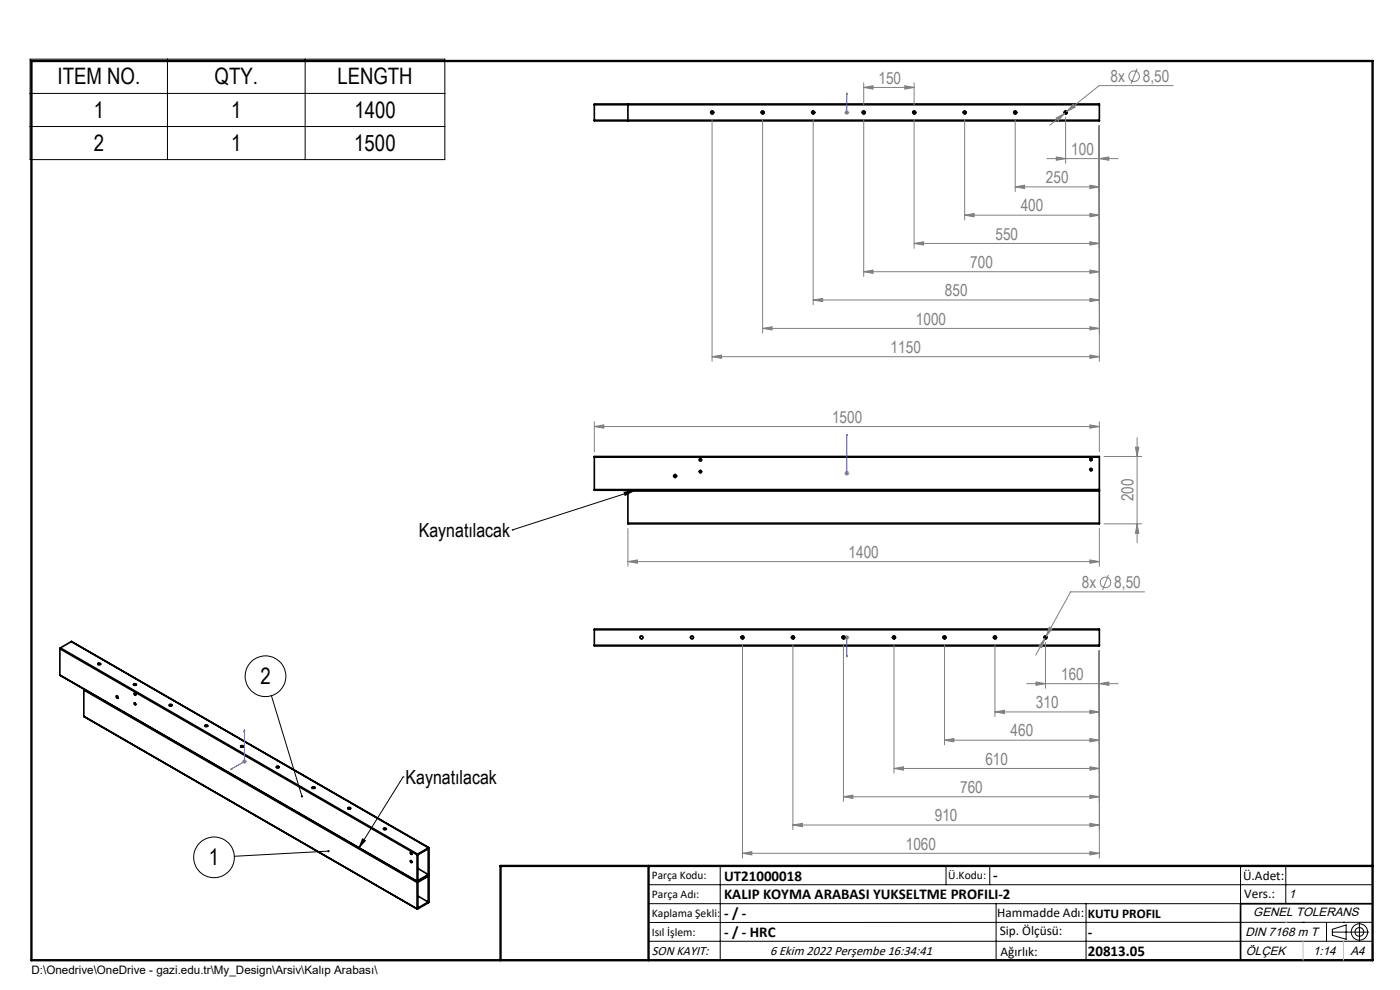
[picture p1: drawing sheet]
<svg xmlns="http://www.w3.org/2000/svg" width="297mm" height="210mm" viewBox="0 0 297 210" stroke-linecap="round" stroke-linejoin="round" font-family="sans-serif">
<g fill="none" stroke="#000" stroke-width=".35">
<path d="M126.1 25.5v.1h107.1v-.1M126.1 22.2v-.1h107.1v.1M126.1 22.2v3.3M126.1 25.5h107.1M126.1 22.2h107.1M133.2 22.1v3.5M233.2 22.2v3.3M126.1 97v-.2h107.1v.2M126.1 97h107.1M126.1 97v6.8M233.2 97v6.8M126.1 103.8v.2h107.1"/>
<path d="M126.1 103.8h107.1M133.2 111v.1h100v-.1M133.2 104v.1M133.2 111h100M133.2 104.1v6.9M133.2 104.1h100M233.2 104v.1M233.2 103.8v.2M233.2 104.1v6.9M12.7 137.6l75.8 43.7M12.7 137.6v5.6M12.8 137.4l-.1 .2"/>
<path d="M12.8 137.4l75.8 43.8M15.1 136.1l75.9 43.7M15.1 136.1l75.8 43.7M15.1 136.1l-2.3 1.3M126.1 133.6v-.2h107.1v.2M126.1 136.9v.1h107.1v-.1M126.1 133.6v3.3M126.1 133.6h107.1M126.1 136.9h107.1M233.2 133.6v3.3M12.7 143.2l75.8 43.8M12.7 143.2l75.8 43.7"/>
<path d="M17.8 151.9v.1M17.8 151.9l70.7 40.9M17.8 146.4l70.7 40.8M17.8 146.4v5.5M17.9 146.2l-.1 .2M20.8 140.7h.2a.19 .19 0 0 1 .3 0 .19 .19 0 0 1-.1 .3 .24 .24 0 0 1-.3 0 .24 .24 0 0 1-.1-.3zM20.8 140.9h.5M24.7 147.6l.3 .1a.2 .2 0 0 1 .1 .3 .2 .2 0 0 1-.3 .1zM24.8 147.6l.2 .5M28.4 145.1h.5v.2l-.2 .1a.22 .22 0 0 1-.3 0 .22 .22 0 0 1 0-.3zM28.4 145.3h.5M28.5 149.1h.2l.1 .4-.3-.1z"/>
<path d="M28.6 147.1l.2 .2M28.6 149.1l.2 .3M35.9 149.5h.5a.17 .17 0 0 1 .1 .2 .17 .17 0 0 1-.3 0h-.2zM35.9 149.7h.6M43.5 153.9l.5-.1 .1 .2-.1 .1a.26 .26 0 0 1-.4 0 .26 .26 0 0 1-.1-.2zM43.5 154h.5M51 158.3l.5-.1a.16 .16 0 0 1 .1 .1 .16 .16 0 0 1-.1 .2h-.3zM51.1 158.4h.5M58.7 162.8h.5M58.7 162.6h.5v.2l-.2 .1a.22 .22 0 0 1-.3 0 .22 .22 0 0 1 0-.3zM66.3 167.2h.5M66.3 167h.4a.17 .17 0 0 1 .1 .2 .17 .17 0 0 1-.3 0 .19 .19 0 0 1-.2 0 .19 .19 0 0 1 0-.2z"/>
<path d="M73.8 171.4l.5-.1 .1 .1-.1 .2a.26 .26 0 0 1-.3 0 .26 .26 0 0 1-.2-.2zM73.8 171.5h.5M81.4 175.7h.4a.16 .16 0 0 1 .2 .1 .16 .16 0 0 1-.2 .2h-.4zM81.4 175.9h.5M90.9 179.8v5.9M90.9 179.8l-2.3 1.4M87 182.6h.2a.2 .2 0 0 1 .2 .2 .2 .2 0 0 1-.2 .2zM87.1 180.8l.2 .1v.3l-.2-.1zM87.2 180.8l.2 .3M87.2 182.6l.2 .3M88.5 186.9l.1 .1M88.5 181.3v5.6"/>
<path d="M88.6 187l-.1 .2M88.6 181.2l-.1 .1M88.7 187.1l2.1-1.2v5.4l-2.1 1.3zM88.7 181.3l2.1-1.3v5.5l-2.1 1.3zM88.7 190.1l2.1 1.2M88.7 184.2l2.1 1.3M90.9 185.7l.1 5.6-2.5 1.6v-5.7M90.9 185.7l-2.3 1.3M90.9 185.6l.1 .1M291.2 191.7h-28v12"/>
<circle cx="151.1" cy="23.9" r=".31"/>
<circle cx="161.8" cy="23.9" r=".31"/>
<circle cx="172.5" cy="23.9" r=".31"/>
<circle cx="183.2" cy="23.9" r=".31"/>
<circle cx="193.9" cy="23.9" r=".31"/>
<circle cx="204.7" cy="23.9" r=".31"/>
<circle cx="215.3" cy="23.9" r=".31"/>
<circle cx="226.1" cy="23.9" r=".31"/>
<circle cx="148.6" cy="97.6" r=".24"/>
<circle cx="231.4" cy="97.5" r=".23"/>
<circle cx="231.4" cy="99.6" r=".23"/>
<circle cx="143.2" cy="101" r=".31"/>
<circle cx="148.6" cy="100" r=".23"/>
<circle cx="136.1" cy="135.2" r=".31"/>
<circle cx="146.8" cy="135.2" r=".31"/>
<circle cx="157.5" cy="135.2" r=".31"/>
<circle cx="168.2" cy="135.2" r=".31"/>
<circle cx="178.9" cy="135.2" r=".29"/>
<circle cx="189.6" cy="135.2" r=".31"/>
<circle cx="200.4" cy="135.2" r=".31"/>
<circle cx="211.1" cy="135.2" r=".31"/>
<circle cx="221.8" cy="135.2" r=".31"/>
<circle cx="28.6" cy="147.2" r=".2"/>
</g>
<g fill="none" stroke="#808080" stroke-width=".21">
<path d="M183.2 18.5l2-.3v.7zM183.2 17.6v4.8M183.2 18.5h10.7M191.9 18.2l2 .3-2 .4zM193.9 17.6v4.8M241.2 14.6l-1.2 3.2M248.9 18.2h-15.7l-6.9 5.5M151.1 25.4v51.3M161.8 25.4v45.3M172.5 25.4v39.3M179.1 23.9h1.1M179.3 23.5l.7 .7"/>
<path d="M179.6 23.4v1M180 23.5l-.7 .7M183.2 25.4v33.3M193.9 25.4v27.3M204.6 25.4v21.3M215.4 39.6l1.9-.3v.7zM215.4 25.4v15.2M215.4 39.6h17.8M222.1 33.6h15.1M224 25l1.8-.9-1.3 1.5zM224.1 33.3l2 .3-2 .4zM225.8 24.1l-3.1 2.5"/>
<path d="M226.1 24.9v9.7M226.3 23.7l-.5 .4M227.6 22.1l.5 .6-1.8 1zM231.2 39.3l2 .3-2 .4zM233.2 33.6l2-.3v.7zM233.2 26.7v50M183.2 57.6l2-.3v.7zM183.2 57.6h50M193.9 51.6l2-.3v.7zM193.9 51.6h39.3M204.6 45.6l2.1-.3v.7zM204.6 45.6h28.6"/>
<path d="M231.2 45.3l2 .3-2 .4zM231.2 51.3l2 .3-2 .4zM231.2 57.3l2 .3-2 .4zM151.1 75.7l2-.4v.7zM151.1 75.7h82.1M161.8 69.7l2-.4v.7zM161.8 69.7h71.4M172.5 63.6l2-.3v.7zM172.5 63.6h60.7M231.2 63.3l2 .3-2 .4zM231.2 69.3l2 .4-2 .3zM231.2 75.3l2 .4-2 .3z"/>
<path d="M126.1 90.5l2-.4v.7zM126.1 89.5v6.3M126.1 90.5h107.1M179.6 99.9v1M231.2 90.1l2 .4-2 .3zM233.2 89.5v6.3M234.2 96.8h8M240.9 94.9h.7l-.4 1.9zM241.2 92.8v22.3M133.2 119.1l2-.3v.7zM133.2 112.1v8M133.2 119.1h100"/>
<path d="M179.1 100.4h1.1M179.3 100l.7 .7M180 100l-.7 .7M231.2 118.8l2 .3-2 .4zM233.2 112.1v8M234.2 111.1h8M241.2 111.1l.4 2h-.7zM157.5 136.7v45.3M168.2 136.7v39.3M178.9 136.7v33.3M179.1 135.2h1.1M179.3 134.9l.7 .7"/>
<path d="M179.6 134.7v1M180 134.9l-.7 .7M189.7 136.7v27.3M200.4 136.7v21.3M211.1 136.7v15.3M221.7 135.5l-.7 1.9-.6-.3zM221.7 135.5l-2 3.5M221.8 136.2v9.8M221.9 135l-.2 .5M222.6 133l.6 .4-1.3 1.6zM233.2 138v44M235.2 121.9l-1.3 3.3"/>
<path d="M242.8 125.5h-15.7l-5.2 9.5M200.4 157l2-.3v.7zM200.4 157h32.8M211.1 151l2-.3v.7zM211.1 151h22.1M217.8 145h19.4M219.8 144.7l2 .3-2 .4zM231.2 150.7l2 .3-2 .4zM231.2 156.7l2 .3-2 .4zM233.2 145l2-.3v.7zM51.4 161.5h1M51.5 161.2l.7 .7"/>
<path d="M51.9 161v1M52.2 161.2l-.7 .7M168.2 175l2-.3v.7zM168.2 175h65M178.9 169l2-.3v.7zM178.9 169h54.3M189.7 163l2-.3v.7zM189.7 163h43.5M231.2 162.7l2 .3-2 .4zM231.2 168.7l2 .3-2 .4zM231.2 174.7l2 .3-2 .4zM157.5 181l2-.4v.8z"/>
<path d="M157.5 181h75.7M231.2 180.6l2 .4-2 .4z"/>
<circle cx="240.6" cy="16.1" r="1.12"/>
<circle cx="234.5" cy="123.5" r="1.12"/>
</g>
<g fill="none" stroke="#000" stroke-width=".21">
<path d="M6.4 12.6h88v21.3h-88zM6.4 19.8h88M35.5 12.6v21.3M64.7 12.6v21.3M6.4 26.8h88M150.7 23.9a.35 .35 0 0 1 .3-.4 .35 .35 0 0 1 .4 .4 .35 .35 0 0 1-.4 .3M150.9 23.9h.4M151.1 23.7v.4M161.4 23.9a.35 .35 0 0 1 .3-.4 .35 .35 0 0 1 .4 .4 .35 .35 0 0 1-.4 .3M161.6 23.9h.4M161.8 23.7v.4M172.2 23.9a.35 .35 0 0 1 .3-.4 .35 .35 0 0 1 .3 .4 .35 .35 0 0 1-.4 .3"/>
<path d="M172.3 23.9h.4M172.5 23.7v.4M182.9 23.9a.35 .35 0 0 1 .3-.4 .35 .35 0 0 1 .4 .4 .35 .35 0 0 1-.5 .3M183.1 23.9h.3M183.2 23.7v.4M193.6 23.9a.34 .34 0 0 1 .3-.4 .34 .34 0 0 1 .4 .4 .34 .34 0 0 1-.4 .3M193.7 23.9h.4M193.9 23.7v.4M204.3 23.9a.35 .35 0 0 1 .3-.4 .35 .35 0 0 1 .4 .4 .35 .35 0 0 1-.5 .3M204.5 23.9h.3M204.6 23.7v.4M215 23.9a.35 .35 0 0 1 .3-.4 .35 .35 0 0 1 .4 .4 .35 .35 0 0 1-.4 .3"/>
<path d="M215.2 23.9h.3M215.4 23.7v.4M225.7 23.9a.35 .35 0 0 1 .3-.4 .35 .35 0 0 1 .4 .4 .35 .35 0 0 1-.4 .3M225.9 23.9h.4M226.1 23.7v.4M148.3 97.6a.29 .29 0 0 1 .2-.3 .29 .29 0 0 1 .4 .2 .29 .29 0 0 1-.4 .3M148.4 97.5h.4M148.6 97.4v.3M148.6 99.9v.3M231.1 99.7a.28 .28 0 0 1 .3-.4 .28 .28 0 0 1 .3 .3 .28 .28 0 0 1-.3 .3M231.1 97.6a.29 .29 0 0 1 .3-.4 .29 .29 0 0 1 .3 .3 .29 .29 0 0 1-.3 .2M231.2 99.6h.4"/>
<path d="M231.2 97.5h.4M231.4 97.3v.3M231.4 99.4v.4M108.7 112.4h.1M132.4 104.4l2-.3-1.8 1zM134.4 104.1l-25.7 8.3M143.1 101h.3M143.2 100.8v.4M148.3 100.1a.28 .28 0 0 1 .3-.3 .28 .28 0 0 1 .3 .3 .28 .28 0 0 1-.4 .2M148.4 100h.4M135.7 135.3a.35 .35 0 0 1 .4-.4 .35 .35 0 0 1 .3 .4 .35 .35 0 0 1-.4 .3M146.4 135.3a.36 .36 0 0 1 .4-.4 .36 .36 0 0 1 .3 .4 .36 .36 0 0 1-.4 .3"/>
<path d="M157.2 135.3a.36 .36 0 0 1 .3-.4 .36 .36 0 0 1 .4 .4 .36 .36 0 0 1-.5 .3M157.3 135.2h.4M157.5 135v.4M167.9 135.3a.36 .36 0 0 1 .3-.4 .36 .36 0 0 1 .4 .4 .36 .36 0 0 1-.5 .3M168 135.2h.4M168.2 135v.4M178.6 135.3a.36 .36 0 0 1 .3-.4 .36 .36 0 0 1 .4 .3 .36 .36 0 0 1-.4 .4M178.8 135.2h.3M178.9 135v.4M189.3 135.3a.36 .36 0 0 1 .3-.4 .36 .36 0 0 1 .4 .4 .36 .36 0 0 1-.5 .3M189.5 135.2h.3M189.7 135v.4"/>
<path d="M200 135.3a.36 .36 0 0 1 .3-.4 .36 .36 0 0 1 .4 .4 .36 .36 0 0 1-.4 .3M200.2 135.2h.4M200.4 135v.4M210.7 135.3a.36 .36 0 0 1 .3-.4 .36 .36 0 0 1 .4 .3 .36 .36 0 0 1-.4 .4M210.9 135.2h.3M211.1 135v.4M221.4 135.3a.36 .36 0 0 1 .4-.4 .36 .36 0 0 1 .3 .4 .36 .36 0 0 1-.4 .3M221.6 135.2h.4M221.8 135v.4M20.7 140.7l.3-.1a.28 .28 0 0 1 .3 .1 .28 .28 0 0 1 0 .4 .28 .28 0 0 1-.4-.1l-.2-.1zM28.4 145.1l.3-.1a.21 .21 0 0 1 .3 .2 .21 .21 0 0 1-.3 .2h-.1a.21 .21 0 0 1-.3-.1 .21 .21 0 0 1 .1-.2zM28.4 149.1a.25 .25 0 0 1 .4 .1 .25 .25 0 0 1-.2 .3z"/>
<path d="M28.4 147.1a.23 .23 0 0 1 .4 .1 .23 .23 0 0 1-.2 .3zM35.9 149.4h.2a.28 .28 0 0 1 .4 0 .28 .28 0 0 1-.1 .4 .28 .28 0 0 1-.3 0l-.3-.2zM43.5 153.8h.2a.28 .28 0 0 1 .4 0 .28 .28 0 0 1-.1 .4 .28 .28 0 0 1-.4 0zM51 158.2l.3-.1a.28 .28 0 0 1 .4 .1 .28 .28 0 0 1-.1 .4 .28 .28 0 0 1-.4-.1zM57.6 147.6l6.5 21.3M58.7 162.6l.3-.1a.24 .24 0 0 1 .3 .3 .24 .24 0 0 1-.4 .1 .21 .21 0 0 1-.3-.1 .21 .21 0 0 1 .1-.2zM66.2 167l.2-.1a.28 .28 0 0 1 .4 0 .28 .28 0 0 1 0 .4 .28 .28 0 0 1-.4 0l-.3-.2zM73.8 171.3h.2a.28 .28 0 0 1 .4 0 .28 .28 0 0 1-.1 .4 .28 .28 0 0 1-.4 0zM76.9 177.9l.6 .4-1.3 1.5zM81.4 175.7l.2-.1a.28 .28 0 0 1 .4 .1 .28 .28 0 0 1-.1 .4 .28 .28 0 0 1-.4-.1zM85.5 164.8h.1M85.5 164.8l-9.3 15"/>
<path d="M69.7 180.5l-20 1.1M87 182.6a.23 .23 0 0 1 .4 .1 .23 .23 0 0 1-.2 .3zM87.1 180.8h.1a.23 .23 0 0 1 .2 .3 .23 .23 0 0 1-.3 .2 .23 .23 0 0 1-.1-.4zM137.6 187.7h153.6M137.6 191.7h153.6M137.6 199.7h153.6M152.8 183.7v20M200.7 183.7v4M210 183.7v4M211.3 191.7v12M230.4 191.7v12M263.2 183.7v20"/>
<path d="M272.8 183.7v8M276.4 195.6h.1M281.4 195.6v4.1M282.6 197.7h7.8M282.6 197.1l3-.9v3l-3-.8zM285 195.6h.1M288.4 195.8v3.8M291.2 195.6l-153.6 .1"/>
<circle cx="56.3" cy="143.4" r="4.3"/>
<circle cx="45.4" cy="181.9" r="4.3"/>
<circle cx="288.4" cy="197.7" r="1.74"/>
<circle cx="288.4" cy="197.7" r=".93"/>
</g>
<g fill="none" stroke="#00f" stroke-width=".21">
<path d="M179.6 19.7v.4v-.4M179.6 19.7v4.2M179.6 23.8v.2zM179.6 23.9h.1M179.6 92.1v.4v-.4M179.6 92.1v8.3M179.6 100.3v.2zM179.6 100.4h.1M179.6 139.4v-.4v.4M179.6 135.1v.2zM179.6 135.2h.1M179.6 135.2v4.2"/>
<path d="M51.9 154.8v.2l-.1 .1zM51.9 154.8v6.7l-3 1.7M48.9 163.2l.3-.2v.2z"/>
</g>
<g fill="none" stroke="#000" stroke-width=".21" stroke-dasharray="15.2 1.3 1.3 1.3" stroke-linecap="butt">
<path d="M150.7 23.8h-.1M151.1 23.5v-.1M151.1 24.2v.1M151.5 23.8h.1M161.5 23.8h-.2M161.8 23.5v-.1M161.8 24.2v.1M162.2 23.8h.1M172.2 23.8h-.2M172.5 23.5v-.1M172.5 24.2v.1M172.9 23.8h.1"/>
<path d="M182.9 23.8h-.1M183.2 23.5v-.1M183.2 24.2v.1M183.6 23.8h.1M193.6 23.8h-.1M194 23.5v-.1M194 24.2v.1M194.3 23.8h.1M204.3 23.8h-.1M204.7 23.5v-.1M204.7 24.2v.1M205 23.8h.1"/>
<path d="M215 23.8h-.1M215.4 23.5v-.1M215.4 24.2v.1M215.7 23.8h.2M225.7 23.8h-.1M226.1 23.5v-.1M226.1 24.2v.1M226.5 23.8h.1M148.6 99.7v-.1M148.6 97.2v-.1M148.6 97.9v.1M231.1 99.6h-.1"/>
<path d="M231.1 97.5h-.1M231.5 97.1v-.1M231.5 97.8v.1M231.8 99.6h.1M231.8 97.5h.1M142.9 101h-.1M143.2 100.6v-.1M143.2 101.3v.1M143.6 101h.1M148.6 100.4v.1M157.2 135.2h-.2M157.5 134.8v-.1"/>
<path d="M157.5 135.6v.1M157.9 135.2h.1M167.9 135.2h-.1M168.2 134.8v-.1M168.2 135.6v.1M168.6 135.2h.1M178.6 135.2h-.1M179 134.8v-.1M179 135.6v.1M179.3 135.2h.1M189.3 135.2h-.1M189.7 134.8v-.1"/>
<path d="M189.7 135.6v.1M190 135.2h.1M200 135.2h-.1M200.4 134.8v-.1M200.4 135.6v.1M200.7 135.2h.2M210.7 135.2h-.1M211.1 134.8v-.1M211.1 135.6v.1M211.5 135.2h.1M221.5 135.2h-.2M221.8 134.8v-.1"/>
<path d="M221.8 135.6v.1M222.2 135.2h.1"/>
</g>
<path d="M106.2 203.7h185" fill="none" stroke="#000" stroke-width=".25"/>
<path d="M6.7 12.9h284.5v190.8h-284.5zM137.6 183.7v20M291.2 183.7h-185v20" fill="none" stroke="#000" stroke-width=".5"/>
<path d="M272.8 195.6h.1M276.4 199.7v4M285 199.7v4" fill="none" stroke="#c0c0c0" stroke-width=".21"/>
<g fill="#00f">
<path d="M179.6 100.3v.2zM179.6 92.1v.4z"/>
<path d="M179.6 139v.4zM179.6 135.1v.2zM48.9 163.2h.3v-.2zM51.9 154.8l-.1 .3 .1-.1z"/>
<path d="M179.6 19.7v.4zM179.6 23.8v.2z"/>
</g>
<g fill="#808080">
<path d="M231.2 90.1l2 .4-2 .3zM126.1 90.5l2-.4v.7zM233.2 33.6l2-.3v.7zM224.1 33.3l2 .3-2 .4zM231.2 39.3l2 .3-2 .4zM215.4 39.6l1.9-.3v.7zM231.2 45.3l2 .3-2 .4zM204.6 45.6l2.1-.3v.7zM231.2 51.3l2 .3-2 .4zM193.9 51.6l2-.3v.7zM231.2 57.3l2 .3-2 .4zM183.2 57.6l2-.3v.7zM231.2 63.3l2 .3-2 .4zM172.5 63.6l2-.3v.7zM231.2 69.3l2 .4-2 .3zM161.8 69.7l2-.4v.7zM231.2 75.3l2 .4-2 .3zM151.1 75.7l2-.4v.7zM233.2 145l2-.3v.7zM219.8 144.7l2 .3-2 .4zM231.2 150.7l2 .3-2 .4zM211.1 151l2-.3v.7zM231.2 156.7l2 .3-2 .4zM200.4 157l2-.3v.7zM231.2 162.7l2 .3-2 .4zM189.7 163l2-.3v.7zM231.2 168.7l2 .3-2 .4zM178.9 169l2-.3v.7zM231.2 174.7l2 .3-2 .4zM168.2 175l2-.3v.7zM231.2 180.6l2 .4-2 .4zM157.5 181l2-.4v.8z"/>
<path d="M183.2 18.5l2-.3v.7zM191.9 18.2l2 .3-2 .4zM224 25l.5 .6 1.3-1.5zM227.6 22.1l-1.3 1.6 1.8-1zM221.7 135.5l-1.3 1.6 .6 .3zM222.6 133l-.7 2 1.3-1.6z"/>
<path d="M133.2 119.1l2-.3v.7zM231.2 118.8l2 .3-2 .4z"/>
<path d="M240.9 94.9h.7l-.4 1.9zM241.2 111.1l.4 2h-.7z"/>
</g>
<g fill="#000">
<path d="M132.4 104.4l2-.3-1.8 1zM76.9 177.9l.6 .4-1.3 1.5z"/>
<path d="M63.9 168.8v.3h.2v-.2v.2h.1v-.4zM69.5 180.4v.1a.23 .23 0 0 0 .2 .3 .23 .23 0 0 0 .2-.3h-.2h.2l-.2-.2z"/>
</g>
<g font-size="4.8">
<text x="12.2" y="17.8">ITEM NO.</text>
<text x="45.5" y="17.8">QTY.</text>
<text x="71.6" y="17.8">LENGTH</text>
<text x="19.9" y="24.9">1</text>
<text x="49" y="24.9">1</text>
<text x="75.2" y="24.9">1400</text>
<text x="19.9" y="32">2</text>
<text x="49" y="32">1</text>
<text x="75.2" y="32">1500</text>
<text x="55.2" y="145">2</text>
<text x="44.3" y="183.4">1</text>
</g>
<g font-size="4.1">
<text x="88.9" y="113.9">Kaynatılacak</text>
<text x="86" y="166.3">Kaynatılacak</text>
</g>
<g font-size="3.5" fill="#808080">
<text x="186.4" y="17.8">150</text>
<text x="235.6" y="17.4">8x</text>
<text x="242.5" y="17.4">8,50</text>
<text x="227.3" y="32.8">100</text>
<text x="221.9" y="38.8">250</text>
<text x="216.5" y="44.8">400</text>
<text x="211.2" y="50.8">550</text>
<text x="205.8" y="56.8">700</text>
<text x="200.5" y="62.8">850</text>
<text x="194.3" y="68.8">1000</text>
<text x="188.9" y="74.8">1150</text>
<text x="176.5" y="89.7">1500</text>
<text x="240.4" y="106.4" transform="rotate(-90 240.4 106.4)">200</text>
<text x="180" y="118.3">1400</text>
<text x="229.5" y="124.7">8x</text>
<text x="236.4" y="124.7">8,50</text>
<text x="225.1" y="144.2">160</text>
<text x="219.8" y="150.2">310</text>
<text x="214.4" y="156.2">460</text>
<text x="209" y="162.2">610</text>
<text x="203.7" y="168.2">760</text>
<text x="198.3" y="174.2">910</text>
<text x="192.2" y="180.2">1060</text>
</g>
<g font-size="3.2">
<text x="153.6" y="186.8">UT21000018</text>
<text x="153.6" y="190.8">KALIP KOYMA ARABASI YUKSELTME PROFILI-2</text>
<text x="210.7" y="186.6">-</text>
<text x="153.6" y="194.8">- / -</text>
<text x="153.6" y="198.8">- / - HRC</text>
<text x="230.8" y="198.7">-</text>
<text x="230.8" y="202.8">20813.05</text>
</g>
<g font-size="2.8">
<text x="263.7" y="186.7">Ü.Adet:</text>
<text x="263.9" y="190.5">Vers.:</text>
<text x="211.5" y="194.5">Hammadde Adı:</text>
<text x="230.8" y="194.7">KUTU PROFIL</text>
<text x="138.3" y="202.6">SON KAYIT:</text>
<text x="163.4" y="202.6">6 Ekim 2022 Perşembe 16:34:41</text>
<text x="212.1" y="198.4">Sip. Ölçüsü:</text>
<text x="212.2" y="202.7">Ağırlık:</text>
</g>
<g font-size="2.6">
<text x="273.4" y="190.4">1</text>
<text x="265.9" y="194.4">GENEL TOLERANS</text>
<text x="264.2" y="198.5">DIN 7168 m T</text>
<text x="264.3" y="202.6">ÖLÇEK</text>
<text x="278.5" y="202.6">1:14</text>
<text x="286.5" y="202.6">A4</text>
</g>
<g font-size="2.5">
<text x="138.3" y="186.4">Parça Kodu:</text>
<text x="138.3" y="190.5">Parça Adı:</text>
<text x="201.2" y="186.5">Ü.Kodu:</text>
<text x="138.3" y="194.5">Kaplama Şekli:</text>
<text x="138.3" y="198.6">Isıl İşlem:</text>
<text x="6.7" y="206.7">D:\Onedrive\OneDrive - gazi.edu.tr\My_Design\Arsiv\Kalıp Arabası\</text>
</g>
</svg>
